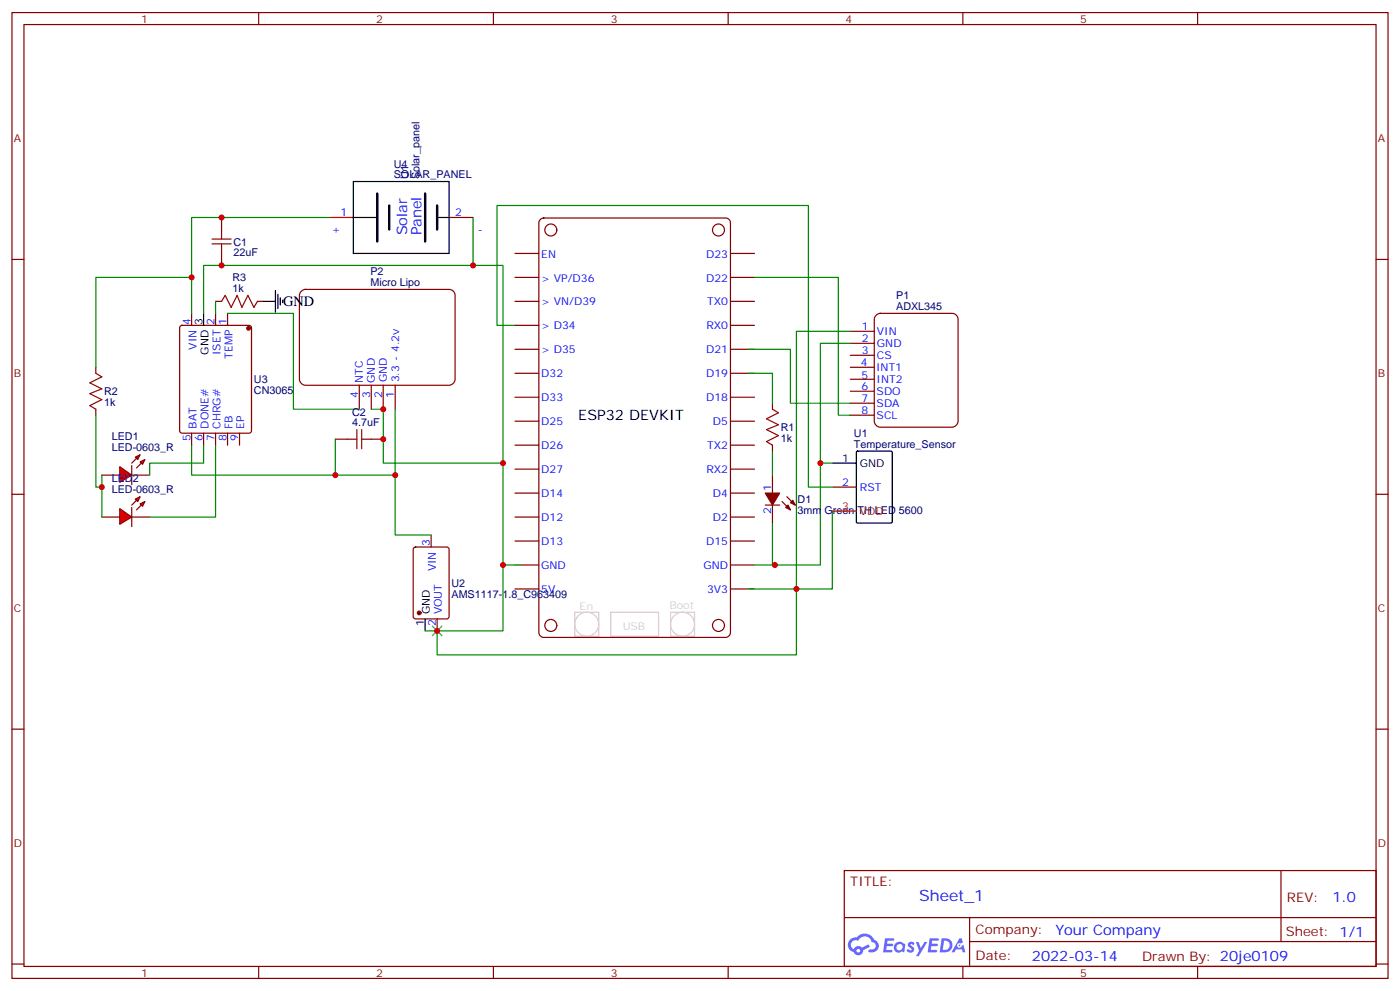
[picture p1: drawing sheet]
<svg xmlns="http://www.w3.org/2000/svg" width="412mm" height="292mm" viewBox="0 0 412 292" stroke-linecap="round" stroke-linejoin="round" font-family="sans-serif">
<g fill="none" stroke="#870000" stroke-width=".35">
<path d="M3.5 3.7h405.4v284.3h-405.4zM7.1 7.2h398.2v277.3h-398.2zM76.2 3.7v3.5M145.3 3.7v3.5M214.5 3.7v3.5M283.6 3.7v3.5M352.8 3.7v3.5M3.5 76.4h3.6M405.3 76.4h3.6M3.5 145.5h3.6M405.3 145.5h3.6M3.5 214.7h3.6"/>
<path d="M405.3 214.7h3.6M248.7 256.3h156.6v28.2h-156.6zM377.3 256.3v20.9M248.7 270.1h156.5M285.6 277.2h119.6M285.6 270.1v14.2M3.5 283.8h3.6M76.2 284.5v3.5M145.3 284.5v3.5M214.5 284.5v3.5M283.6 284.5v3.5M352.8 284.5v3.5"/>
<path d="M405.3 283.8h3.6"/>
</g>
<g fill="#5487ff">
<path d="M267.7 277.5a1.22 1.22 0 0 1 1.7 .2l-.4 .6a.47 .47 0 0 0-.3-.4 .47 .47 0 0 0-.5 .2l.1 .2a1.14 1.14 0 0 1 .8 1.8 1.14 1.14 0 0 1-1.9 0l-.2-.2 .5-.6 .7 .5a.29 .29 0 0 0 .3-.3 .29 .29 0 0 0-.2-.3 1.04 1.04 0 0 1-.6-1.7z"/>
<path d="M260.7 276.2h2.4l.3 .2-.2 .5-1.8 .1-.1 .8h1.5l.3 .4-.3 .4h-1.6l-.2 1.1h1.7l.2 .3-.2 .3-2.6 .1z"/>
<path d="M273.8 276.2h2.4l.3 .2-.1 .5-1.8 .1-.2 .8h1.6l.3 .4-.4 .4-1.6-.1-.1 1.1 1.7 .1 .2 .3-.2 .3-2.6 .1z"/>
<path d="M282.6 276.2h.7l.3 1.3-.6 .3a.69 .69 0 0 0-1 .3 .69 .69 0 0 0 .4 .9 .69 .69 0 0 0 .9-.6l.5-.2 .6 2.2h-.8l-.2-.9h-1.8l-.5 .9h-.8z"/>
<path d="M269.8 277.3h.8l.6 1.8 1.1-1.8h.9l-2.6 4.2h-.8l.9-1.5z"/>
<path d="M277.4 276.2l-.6 4.2h1.3a2.11 2.11 0 0 0 2.5-2.1 2.11 2.11 0 0 0-2.5-2.1zM278.1 277a1.39 1.39 0 0 1 1.7 1.4 1.39 1.39 0 0 1-1.8 1.2h-.3z"/>
<path d="M263.7 277.8a1.54 1.54 0 0 0-.1 2.2 1.54 1.54 0 0 0 2.2 .1l.6 .3 .3-2.3-.2-.3h-.4a1.49 1.49 0 0 0-2.4 0zM264 278.8a.94 .94 0 0 1 1.8 0 .94 .94 0 0 1-1.8 0z"/>
<path d="M250.4 276.6a2.18 2.18 0 0 0 1.1 3.7 1.44 1.44 0 0 0 1.6 .9 1.44 1.44 0 0 0 1.2-1.4l2-1.1-.5-.7-1.9 1a1.47 1.47 0 0 0-2.4 .4 1.39 1.39 0 0 1-.7-1.9 1.39 1.39 0 0 1 2-.5 2.12 2.12 0 0 1 2.2-1.3 2.12 2.12 0 0 1 1.9 1.7 1.14 1.14 0 0 1 1.1 1.4 1.14 1.14 0 0 1-1.7 .7 .43 .43 0 0 0-.5 .4 .43 .43 0 0 0 .4 .5 1.98 1.98 0 0 0 2.5-1.2 1.98 1.98 0 0 0-1.2-2.6 3.1 3.1 0 0 0-5.3-.6l-.9 .1zM252.3 279.9a.55 .55 0 0 1 1.1 0 .55 .55 0 0 1-1.1 0z"/>
<circle cx="282.6" cy="278.3" r=".26"/>
</g>
<g fill="none" stroke="#800000" stroke-width=".35">
<path d="M159 64.8l1.1-.6h53.7a1.41 1.41 0 0 1 1.4 1.4v120.6a1.51 1.51 0 0 1-1.4 1.5h-53.7a1.51 1.51 0 0 1-1.4-1.5v-120.6z"/>
<circle cx="162.3" cy="67.7" r="1.76"/>
<circle cx="211.6" cy="67.7" r="1.76"/>
<circle cx="162.3" cy="184.1" r="1.76"/>
<circle cx="211.6" cy="184.1" r="1.76"/>
</g>
<g fill="none" stroke="#ccc" stroke-width=".35">
<path d="M169.3 180.2h7.1v7.1h-7.1zM179.9 180.2h14.1v7.1h-14.1zM197.5 180.2h7.1v7.1h-7.1z"/>
<circle cx="172.8" cy="183.8" r="3.5"/>
<circle cx="201.1" cy="183.8" r="3.5"/>
</g>
<g fill="none" stroke="#870000" stroke-width=".35">
<path d="M65.3 64v3.6M65.3 74.6v3.5M132.3 64h7M151.7 74.6h7M215.2 74.6h7M53.2 96l.4-.2h19.8l.6 .4 .1 30.6-.5 .7h-20l-.6-.4-.1-30.6zM56.4 92.3v3.5M63.5 92.3v3.5M67 92.3v3.5M88.8 85.7l1.2-.5h42.3a1.76 1.76 0 0 1 1.8 1.8v24.7a1.89 1.89 0 0 1-1.8 1.7h-42.3a1.89 1.89 0 0 1-1.8-1.7v-24.7zM151.7 81.7h7M151.7 88.7h7"/>
<path d="M151.7 95.8h7M215.2 81.7h7M215.2 88.7h7M215.2 95.8h7M250.5 97.5h7M258.1 92.8l1.2-.5h21.2a1.76 1.76 0 0 1 1.7 1.7v30a1.89 1.89 0 0 1-1.7 1.8h-21.2a1.89 1.89 0 0 1-1.8-1.8v-30zM105.8 113.4v7.1M109.4 113.4v7.1M112.9 113.4v7.1M116.4 113.4v7.1M151.7 102.8h7M151.7 109.9h7"/>
<path d="M151.7 116.9h7M215.2 102.8h7M215.2 109.9h7M215.2 116.9h7M227.5 118.7v1.8M250.5 101.1h7M250.5 104.6h7M250.5 108.1h7M250.5 111.7h7M250.5 115.2h7M250.5 118.7h7M56.4 127.5v3.6"/>
<path d="M60 127.5v3.6M63.5 127.5v3.6M67 127.5v3.6M70.6 127.5v3.6M151.7 124h7M151.7 131.1h7M151.7 138.1h7M215.2 124h7M215.2 131.1h7M215.2 138.1h7M227.5 131.1v1.7M227.5 139.9v5.3"/>
<path d="M250.5 122.2h7M127 157.5v3.5M151.7 145.2h7M151.7 152.2h7M151.7 159.3h7M215.2 145.2h7M215.2 152.2h7M215.2 159.3h7M225.4 148.7h4.3M227.5 148.7v5.3M230.4 147.6l2.4 2.5M231.8 146.2l2.4 2.5"/>
<path d="M245.2 143.4h7M121.9 161.2l.5-.2h9.2l.6 .5 .1 20-.5 .7h-9.4l-.6-.5-.1-20zM151.7 166.3h7M151.7 173.4h7M215.2 166.3h7M215.2 173.4h7M128.8 182.2v3.5"/>
</g>
<g fill="none" stroke="#008700" stroke-width=".35">
<path d="M97 64h-40.6v28.3M139.3 64v14.1M60 92.3v-14.2h88.2v58.2M67 92.3h19.4v28.2h19.4M151.7 95.8h-5.3v-35.3h91.7v82.9h7.1M222.2 81.7h24.7v40.5h3.6M250.5 97.5h-15.9v75.9h-14.1M220.5 102.8h12.3v15.9h17.7M220.5 109.9h7v8.8M250.5 101.1h-8.8v65.2h-19.5M56.4 131.1v8.8h60M109.4 120.5h3.5v15.8h35.3v30"/>
<path d="M116.4 120.5v37h10.6M227.5 132.8v7.1M241.7 136.3h3.5M227.5 154v12.3h.7M245.2 150.5v22.9h-10.6v19.4h-105.8v-7.1M153.5 166.3h-5.3v19.4h-23"/>
</g>
<g fill="#870000" stroke="#870000" stroke-width=".35">
<path d="M225.4 145.2h4.3l-2.2 3.5z"/>
<path d="M231.4 149.4l.7-.7 .7 1.4z"/>
<path d="M232.8 148l.7-.7 .7 1.4z"/>
<circle cx="123.5" cy="180.4" r=".53"/>
<circle cx="73.2" cy="96.7" r=".53"/>
</g>
<path d="M62.4 71.8h5.7M62.4 70.4h5.7M65.3 67.6v2.8M65.3 71.8v2.8M227.5 120.5l1.8 1-3.5 1.8 3.5 1.8-3.5 1.4 3.5 1.7-3.5 1.8 1.7 1.1" fill="none" stroke="#a10000" stroke-width=".35"/>
<path d="M104.1 53.4h28.2v21.2h-28.2zM104.1 64h7M128.8 64h3.5M60 92.3v3.5M245.2 136.3h7M252.3 133l.3-.2h9.9l.3 .2v20.6l-.2 .3-10 .1-.3-.2zM125.2 182.2v3.5" fill="none" stroke="#000" stroke-width=".35"/>
<path d="M97 64h7.1M245.2 150.5h7" fill="none" stroke="#f00" stroke-width=".35"/>
<path d="M127.4 184.3l2.8 2.8M130.2 184.3l-2.8 2.8" fill="none" stroke="#3c3" stroke-width=".35"/>
<path d="M111.1 57v14.1M125.2 57v14.1M114.7 60.5v7.1M128.8 60.5v7.1" fill="none" stroke="#000" stroke-width=".71"/>
<g fill="#f00" stroke="#870000" stroke-width=".35">
<path d="M35.3 137.4l3.5 2.5-3.5 2.1z"/>
<path d="M38.8 137.1v5.6z"/>
</g>
<g fill="#870000" stroke="#870000" stroke-width=".35">
<path d="M38.8 136.3l1.4-1.4z"/>
<path d="M41.6 136.3l-1.4 1.5z"/>
</g>
<g fill="#f00" stroke="#870000" stroke-width=".35">
<path d="M39.9 134.6l1.4-.7-.7 1.4z"/>
<path d="M41.3 136l1.4-.7-.7 1.4z"/>
</g>
<path d="M30 139.9h5.3M38.8 139.9h5.3" fill="none" stroke="#870000" stroke-width=".35"/>
<path d="M60 131.1v5.2h-15.9v3.6" fill="none" stroke="#008700" stroke-width=".35"/>
<g fill="#f00" stroke="#870000" stroke-width=".35">
<path d="M35.3 149.8l3.5 2.4-3.5 2.1z"/>
<path d="M38.8 149.4v5.6z"/>
</g>
<g fill="#870000" stroke="#870000" stroke-width=".35">
<path d="M38.8 148.7l1.4-1.4z"/>
<path d="M41.6 148.7l-1.4 1.4z"/>
</g>
<g fill="#f00" stroke="#870000" stroke-width=".35">
<path d="M39.9 146.9l1.4-.7-.7 1.4z"/>
<path d="M41.3 148.3l1.4-.7-.7 1.4z"/>
</g>
<path d="M63.5 88.7h1.8M75.8 88.7h1.8M28.2 108.1v1.8M28.2 120.5v1.7M98.8 129.3h3.5M109.4 129.3h3.5M30 152.2h5.3M38.8 152.2h5.3" fill="none" stroke="#870000" stroke-width=".35"/>
<path d="M56.4 81.7h-28.2v26.4M63.5 88.7v3.6M28.2 122.2v21.2h1.8M30 139.9v12.3M63.5 131.1v21.1h-19.4M98.8 129.3v10.6" fill="none" stroke="#008700" stroke-width=".35"/>
<path d="M65.3 88.7l1-1.7 1.8 3.5 1.7-3.5 1.5 3.5 1.7-3.5 1.8 3.5 1-1.8M28.2 109.9l1.8 1-3.5 1.8 3.5 1.8-3.5 1.4 3.5 1.8-3.5 1.7 1.7 1.1M102.3 129.3h2.8M105.1 126.5v5.6M106.5 129.3h2.9M106.5 126.5v5.6" fill="none" stroke="#a10000" stroke-width=".35"/>
<path d="M77.6 88.7h3.5M81.1 85.5v6.4M81.8 86.6v4.2M82.5 87.7v2.1M83.3 88.4v.7" fill="none" stroke="#000" stroke-width=".35"/>
<g fill="#c00">
<circle cx="228.2" cy="166.3" r=".88"/>
<circle cx="241.7" cy="136.3" r=".88"/>
<circle cx="234.6" cy="173.4" r=".88"/>
<circle cx="128.8" cy="185.7" r=".88"/>
<circle cx="148.2" cy="166.3" r=".88"/>
<circle cx="148.2" cy="136.3" r=".88"/>
<circle cx="139.3" cy="78.1" r=".88"/>
<circle cx="65.3" cy="78.1" r=".88"/>
<circle cx="65.3" cy="64" r=".88"/>
<circle cx="112.9" cy="120.5" r=".88"/>
<circle cx="116.4" cy="139.9" r=".88"/>
<circle cx="30" cy="143.4" r=".88"/>
<circle cx="56.4" cy="81.7" r=".88"/>
<circle cx="112.9" cy="129.3" r=".88"/>
<circle cx="98.8" cy="139.9" r=".88"/>
</g>
<text font-size="4.6" fill="#00f" x="270.8" y="265.3">Sheet_1</text>
<g font-size="4.2" fill="#00f">
<text x="119.9" y="69.3" transform="rotate(-90 119.9 69.3)">Solar</text>
<text x="124.2" y="69.3" transform="rotate(-90 124.2 69.3)">Panel</text>
<text x="392.5" y="265.6">1.0</text>
<text x="310.9" y="275.1">Your Company</text>
<text x="304" y="282.9">2022-03-14</text>
</g>
<g font-size="4.2">
<text x="83.4" y="90.1">GND</text>
<text x="170.3" y="123.7">ESP32 DEVKIT</text>
</g>
<g font-size="3.9" fill="#800">
<text x="250.5" y="260.9">TITLE:</text>
<text x="379.1" y="265.6">REV:</text>
<text x="287.4" y="275.1">Company:</text>
<text x="378.7" y="275.7">Sheet: 1/1</text>
<text x="287.4" y="282.8">Date:</text>
<text x="336.4" y="282.8">Drawn By: 20je0109</text>
</g>
<g font-size="3.2" fill="#800">
<text x="41.6" y="6.7">1</text>
<text x="110.8" y="6.7">2</text>
<text x="179.9" y="6.7">3</text>
<text x="249.1" y="6.7">4</text>
<text x="318.2" y="6.7">5</text>
<text x="4.1" y="41.8">A</text>
<text x="405.9" y="41.8">A</text>
<text x="4.1" y="110.9">B</text>
<text x="405.9" y="110.9">B</text>
<text x="4.1" y="180.1">C</text>
<text x="405.9" y="180.1">C</text>
<text x="4.1" y="249.2">D</text>
<text x="405.9" y="249.2">D</text>
<text x="41.6" y="287.5">1</text>
<text x="110.8" y="287.5">2</text>
<text x="179.9" y="287.5">3</text>
<text x="249.1" y="287.5">4</text>
<text x="318.2" y="287.5">5</text>
</g>
<g font-size="3.2" fill="#000080">
<text x="116" y="52.4">SOLAR_PANEL</text>
<text x="116" y="49.4">U4</text>
<text x="120.4" y="52.7" transform="rotate(-90 120.4 52.7)">U1</text>
<text x="123.6" y="52.7" transform="rotate(-90 123.6 52.7)">Solar_panel</text>
<text x="68.8" y="75.4">22uF</text>
<text x="68.8" y="72.3">C1</text>
<text x="68.5" y="82.8">R3</text>
<text x="109.1" y="81.1">P2</text>
<text x="68.4" y="85.9">1k</text>
<text x="109.1" y="84.1">Micro Lipo</text>
<text x="264" y="88.2">P1</text>
<text x="264" y="91.2">ADXL345</text>
<text x="74.8" y="112.8">U3</text>
<text x="30.7" y="119.5">1k</text>
<text x="30.7" y="116.3">R2</text>
<text x="74.8" y="116">CN3065</text>
<text x="103.7" y="125.4">4.7uF</text>
<text x="103.7" y="122.3">C2</text>
<text x="32.9" y="129.6">LED1</text>
<text x="230" y="130.1">1k</text>
<text x="230" y="126.9">R1</text>
<text x="251.5" y="131.8">Temperature_Sensor</text>
<text x="251.5" y="128.6">U1</text>
<text x="32.9" y="132.8">LED-0603_R</text>
<text x="32.9" y="142">LED2</text>
<text x="32.9" y="145.2">LED-0603_R</text>
<text x="234.9" y="148.1">D1</text>
<text x="234.9" y="151.2">3mm Green TH LED 5600</text>
<text x="133" y="172.8">U2</text>
<text x="133" y="175.9">AMS1117-1.8_C963409</text>
</g>
<g font-size="3.2" fill="#00f">
<text x="100.3" y="63.7">1</text>
<text x="134.1" y="63.7">2</text>
<text x="97.7" y="68.6">+</text>
<text x="140.7" y="68.6">-</text>
<text x="159.4" y="75.8">EN</text>
<text x="208" y="75.8">D23</text>
<text x="159.4" y="82.9">&gt; VP/D36</text>
<text x="208" y="82.9">D22</text>
<text x="159.4" y="89.9">&gt; VN/D39</text>
<text x="208.3" y="89.9">TX0</text>
<text x="56.1" y="95.6" transform="rotate(-90 56.1 95.6)">4</text>
<text x="63.1" y="95.6" transform="rotate(-90 63.1 95.6)">2</text>
<text x="66.7" y="95.6" transform="rotate(-90 66.7 95.6)">1</text>
<text x="159.4" y="97">&gt; D34</text>
<text x="208.1" y="97">RX0</text>
<text x="253.8" y="100.6">2</text>
<text x="253.8" y="97.2">1</text>
<text x="258.3" y="98.7">VIN</text>
<text x="57.9" y="103" transform="rotate(-90 57.9 103)">VIN</text>
<text x="64.9" y="104.5" transform="rotate(-90 64.9 104.5)">ISET</text>
<text x="68.4" y="105.6" transform="rotate(-90 68.4 105.6)">TEMP</text>
<text x="159.4" y="104">&gt; D35</text>
<text x="208" y="104">D21</text>
<text x="253.6" y="107.8">4</text>
<text x="253.8" y="104.1">3</text>
<text x="258.3" y="102">GND</text>
<text x="258.3" y="105.6">CS</text>
<text x="106.9" y="112.7" transform="rotate(-90 106.9 112.7)">NTC</text>
<text x="110.4" y="112.7" transform="rotate(-90 110.4 112.7)">GND</text>
<text x="113.9" y="112.6" transform="rotate(-90 113.9 112.6)">GND</text>
<text x="117.6" y="112.6" transform="rotate(-90 117.6 112.6)">3.3 - 4.2v</text>
<text x="159.4" y="111.1">D32</text>
<text x="208" y="111.1">D19</text>
<text x="253.7" y="111.4">5</text>
<text x="258.1" y="109.2">INT1</text>
<text x="258.2" y="112.8">INT2</text>
<text x="105.5" y="117.2" transform="rotate(-90 105.5 117.2)">4</text>
<text x="109" y="117.2" transform="rotate(-90 109 117.2)">3</text>
<text x="112.5" y="117.1" transform="rotate(-90 112.5 117.1)">2</text>
<text x="116.1" y="117.1" transform="rotate(-90 116.1 117.1)">1</text>
<text x="159.4" y="118.2">D33</text>
<text x="208" y="118.2">D18</text>
<text x="253.7" y="115">6</text>
<text x="253.7" y="118.5">7</text>
<text x="258.2" y="116.4">SDO</text>
<text x="258.2" y="119.9">SDA</text>
<text x="159.4" y="125.2">D25</text>
<text x="210" y="125.2">D5</text>
<text x="253.7" y="122">8</text>
<text x="258.2" y="123.4">SCL</text>
<text x="56.1" y="129.7" transform="rotate(-90 56.1 129.7)">5</text>
<text x="57.9" y="126.2" transform="rotate(-90 57.9 126.2)">BAT</text>
<text x="59.6" y="129.7" transform="rotate(-90 59.6 129.7)">6</text>
<text x="61.4" y="126.2" transform="rotate(-90 61.4 126.2)">DONE#</text>
<text x="63.1" y="129.7" transform="rotate(-90 63.1 129.7)">7</text>
<text x="64.9" y="126.2" transform="rotate(-90 64.9 126.2)">CHRG#</text>
<text x="66.7" y="129.7" transform="rotate(-90 66.7 129.7)">8</text>
<text x="68.4" y="126.2" transform="rotate(-90 68.4 126.2)">FB</text>
<text x="70.2" y="129.7" transform="rotate(-90 70.2 129.7)">9</text>
<text x="72" y="126.2" transform="rotate(-90 72 126.2)">EP</text>
<text x="159.4" y="132.3">D26</text>
<text x="208.3" y="132.3">TX2</text>
<text x="159.4" y="139.3">D27</text>
<text x="208.1" y="139.3">RX2</text>
<text x="248.1" y="143.1">2</text>
<text x="159.4" y="146.4">D14</text>
<text x="210" y="146.4">D4</text>
<text x="227.2" y="144.5" transform="rotate(-90 227.2 144.5)">1</text>
<text x="253.3" y="144.5">RST</text>
<text x="159.4" y="153.4">D12</text>
<text x="210" y="153.4">D2</text>
<text x="227.2" y="151.4" transform="rotate(-90 227.2 151.4)">2</text>
<text x="126.6" y="160.9" transform="rotate(-90 126.6 160.9)">3</text>
<text x="159.4" y="160.5">D13</text>
<text x="208" y="160.5">D15</text>
<text x="159.4" y="167.5">GND</text>
<text x="207.2" y="167.5">GND</text>
<text x="128.4" y="168.2" transform="rotate(-90 128.4 168.2)">VIN</text>
<text x="159.4" y="174.6">5V</text>
<text x="208.3" y="174.6">3V3</text>
<text x="128.4" y="184.4" transform="rotate(-90 128.4 184.4)">2</text>
<text x="130.2" y="180.9" transform="rotate(-90 130.2 180.9)">VOUT</text>
</g>
<g font-size="3.2">
<text x="59.6" y="95.6" transform="rotate(-90 59.6 95.6)">3</text>
<text x="61.4" y="104.4" transform="rotate(-90 61.4 104.4)">GND</text>
<text x="248.1" y="136">1</text>
<text x="253.3" y="137.4">GND</text>
<text x="124.9" y="184.4" transform="rotate(-90 124.9 184.4)">1</text>
<text x="126.6" y="180.9" transform="rotate(-90 126.6 180.9)">GND</text>
</g>
<g font-size="3.2" fill="#f00">
<text x="248.1" y="150.1">3</text>
<text x="253.3" y="151.5">VDD</text>
</g>
<g font-size="3.2" fill="#ccc">
<text x="197.2" y="179.3">Boot</text>
<text x="183.4" y="185.3">USB</text>
</g>
</svg>
